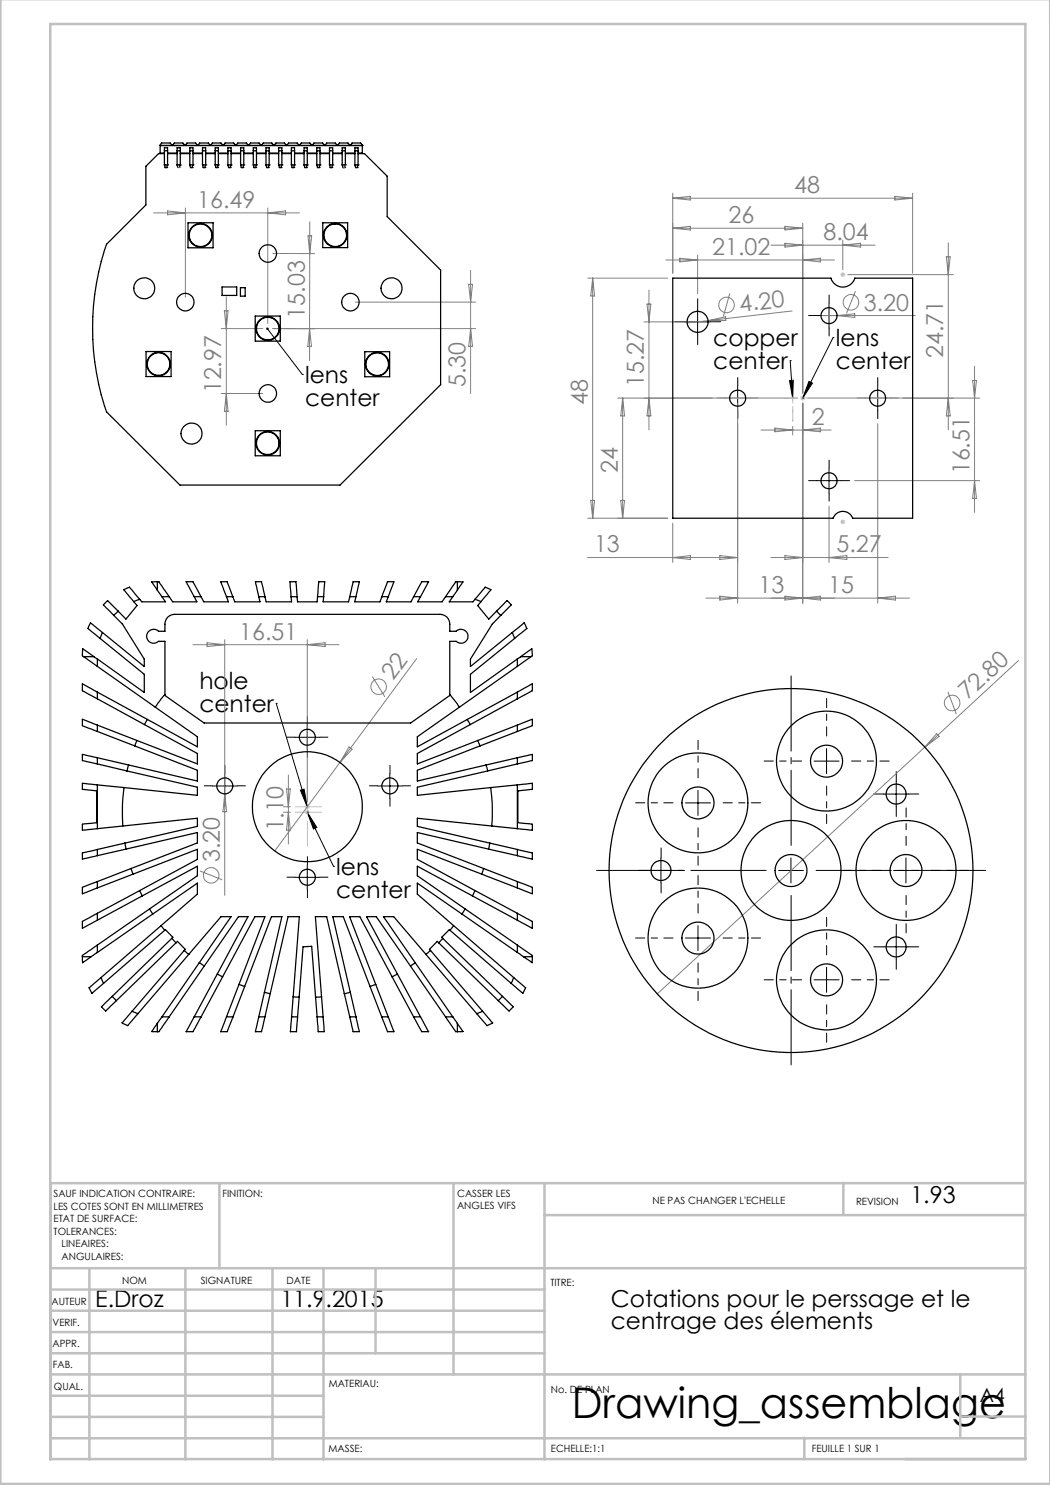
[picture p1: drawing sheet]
<svg xmlns="http://www.w3.org/2000/svg" width="210mm" height="297mm" viewBox="0 0 210 297" stroke-linecap="round" stroke-linejoin="round" font-family="sans-serif">
<g fill="none" stroke="#808080" stroke-width=".2">
<path d="M134.5 38.6v16M134.5 39.6l3.6-.3v.7zM134.5 39.6h48M179 39.3l3.5 .3-3.5 .4zM182.5 38.6v16M30.7 42.6h29.2M33.5 42.2l3.6 .4-3.6 .4zM37.1 41.6v17.8M45.3 59.4v25.7M53.6 41.6v23.1M53.6 42.6l3.5-.4v.8zM54.6 50.7h8.3"/>
<path d="M61.6 47.2h.7l-.4 3.5zM61.9 44.4v21.4M93.7 56.9h.8l-.4 3.5zM94.1 54.1v24.6M117.5 55.6h16M118.5 55.6v48M118.5 55.6l.4 3.6h-.8zM129.8 58v28M133.2 52h33.7M134.5 45.6h26M134.5 45.6l3.6-.3v.7zM136 51.6l3.5 .4-3.5 .4z"/>
<path d="M139.5 51v7.8M145.9 58.7l-1.2 4.6M154.2 49h20.8M157 45.3l3.5 .3-3.5 .4zM157 48.6l3.5 .4-3.5 .4zM160.5 44.6v34M160.5 52l3.6-.4v.8zM168.6 48v5.9M168.6 49l3.5-.4v.8zM169.6 54.9h21.1M171.1 58.2l-1.8 4.5M189.3 51.4h.7l-.3 3.5z"/>
<path d="M189.7 48.6v37.4M44.2 65.7h8.4M44.2 78.7h8.4M44.9 62.2h.7l-.3 3.5zM45.3 78.7l.3 3.6h-.7zM61.9 65.8v6.3M61.9 65.8l.4 3.5h-.7zM71.1 60.4h24M94.1 65.7l.4 3.6h-.8zM95.1 65.7h-40.6l8.4 .1M123.5 79.6h36M124.5 79.6l.4 3.6h-.8z"/>
<path d="M124.5 79.6v24M128.8 64.4h9.7M129.4 60.8h.8l-.4 3.6zM129.8 79.6l.4 3.6h-.8zM141.6 64.1l-4.2 .5M141.6 64.1l3.5-.7 .1 .7zM158.4 62.2l-16.8 1.9M164.2 63.1h18.9M167.4 63.1l3.6-.3v.7zM189.7 79.6l.3 3.6h-.7zM194.5 76.1h.8l-.4 3.5zM194.9 73.3v29.2"/>
<path d="M195.9 79.6h-34.4M147.5 80.6v40M152.2 86h14M155 85.6l3.5 .4-3.5 .4zM158.5 85.3v1.7M160.5 80.6v40M160.5 86l3.6-.4v.8zM170.9 96.1h25M175.5 84.7v35.9M194.9 96.1l.4 3.6h-.8zM117.5 111.5h30M117.5 103.6h16"/>
<path d="M118.1 100.1h.8l-.4 3.5zM124.1 100.1h.8l-.4 3.5zM134.5 104.6v7.9M134.5 111.5l3.6-.4v.8zM141.2 119.6h40.7M144 119.2l3.5 .4-3.5 .4zM144 111.1l3.5 .4-3.5 .4zM154.2 111.5h23.4M157 119.2v.8l7.1-.8v.8zM157 111.1l3.5 .4-3.5 .4zM165.8 101.2v11.3M165.8 111.5l3.6-.4v.8z"/>
<path d="M175.5 119.6l3.6-.4v.8zM38.6 128.9h29.2M41.4 128.5l3.5 .4-3.5 .4zM44.9 127.9v51.2M61.5 127.9v32.5M61.5 128.9l3.5-.4v.8zM74.5 135.3l2.5 4.1M83.3 131.7l-15.3 20.8M189.6 138.4l1.7 4.4M203.7 132.1l-72.3 66.7M44.9 158.8l.4 3.5h-.7zM57.3 157.8h.8l-.4 3.6z"/>
<path d="M57.7 155v13.8M68 152.5l-13.1 17.7M69.8 149.4l.6 .5-2.4 2.6zM187.3 146.7l.5 .6-2.8 2.1zM40 174.2l4.4 1.8M56.7 162.5h1.4M56.7 161.4h1.4M57.7 162.5l.4 3.5h-.8z"/>
<circle cx="145.3" cy="61" r="1.56"/>
<circle cx="170.2" cy="60.5" r="1.56"/>
<circle cx="75.7" cy="137.3" r="1.56"/>
<circle cx="190.4" cy="140.6" r="1.55"/>
<circle cx="42.2" cy="175.1" r="1.56"/>
</g>
<g fill="none" stroke="#000" stroke-width=".2">
<path d="M53.5 65.8l7 9.1M60.5 74.9h.1M137 64.4h5M139.5 61.9v5M145 79.6h5M147.5 77.1v5M157.9 76.1h.8l-.2 3.5zM158 72.1h.1M158 72.1l.5 7.5M161.8 76.3l.7 .3-2 3zM163.3 63.1h5M165.8 60.6v5"/>
<path d="M166.6 67.5h.1M166.6 67.5l-6.1 12.1M173 79.6h5M175.5 77.1v5M163.3 96.1h5M165.8 93.7v4.9M42.5 157.2h4.9M44.9 154.7v5M55.2 140.7h.1M55.2 140.7l6.3 20.7M59 147.5h5M60.1 158l.7-.2 .7 3.6z"/>
<path d="M61.5 145v5M75.5 157.2h5M78 154.7v5M139.6 158.1v5M162.8 152.2h5M165.3 149.7v5M176.7 158.8h5.1M179.2 156.3v5M59 175.5h5M61.5 162.5l5.2 10.8M61.5 173v4.9M61.5 162.5l1.9 3-.7 .3z"/>
<path d="M66.7 173.3h.1M129.7 174.1h5M132.2 171.6v5M137.1 160.6h5M155.7 174.1h5M158.2 171.6v5M178.7 174.1h5M181.2 171.6v5M137.1 187.6h5M139.6 185.1v5M162.8 196h5M165.3 193.5v5"/>
<path d="M176.7 189.4h5.1M179.2 186.9v5"/>
</g>
<g fill="none" stroke="#c0c0c0" stroke-width=".2">
<path d="M168.1 54.9h1M168.2 54.6l.7 .7M168.6 54.4v1M168.9 54.6l-.7 .7M160 79.6h1M160.2 79.3l.7 .7M160.5 79.1v1M160.9 79.3l-.7 .7M168.1 104.4h1M168.2 104l.7 .7M168.6 103.9v1M168.9 104l-.7 .7"/>
<path d="M59.1 161.4h5.2M59.1 162.5h5.2M61.1 161l.7 .7M61.1 162.1l.7 .7M61.5 160.9v1M61.5 162v.9M61.8 161l-.7 .7M61.8 162.1l-.7 .7"/>
</g>
<g fill="none" stroke="#000" stroke-width=".2" stroke-dasharray="30.5 1.3 1.3 1.3">
<path d="M137 64.4h-2.1M139.5 61.9v-2.1M139.5 66.9v2.1M142 64.4h2.1M145.1 79.6h-1.6M147.6 77.1v-1.6M150.1 79.6h1.6M163.3 63.1h-1.6M165.8 60.6v-1.6M165.8 65.6v1.6M168.3 63.1h1.6M173.1 79.6h-1.6"/>
<path d="M175.6 77.1v-1.6M178.1 79.6h1.6M147.6 82.1v1.6M163.3 96.1h-1.6M165.8 93.6v-1.6M165.8 98.6v1.6M168.3 96.1h1.6M175.6 82.1v1.6M42.5 157.2h-1.6M45 154.7v-1.6M45 159.7v1.6M47.5 157.2h1.6"/>
<path d="M59 147.4h-1.6M61.5 144.9v-1.6M61.5 149.9v1.6M64 147.4h1.6M75.5 157.2h-1.6M78 154.7v-1.6M78 159.7v1.6M80.5 157.2h1.6M176.8 158.8h-2M179.3 156.3v-2M181.8 158.8h2M59 175.4h-1.6"/>
<path d="M61.5 172.9v-1.6M61.5 177.9v1.6M64 175.4h1.6M129.7 174.1h-2M132.2 171.6v-2M132.2 176.6v2M134.7 174.1h2M179.3 161.3v2M176.8 189.4h-2M179.3 186.9v-2M179.3 191.9v2M181.8 189.4h2"/>
</g>
<path d="M153.2 174.1h-33.9M158.2 169.1v-33.9M158.2 179.1v33.9M163.2 174.1h33.9" fill="none" stroke="#000" stroke-width=".2" stroke-dasharray="30.5 1.3 1.3 1.3" stroke-dashoffset="15.4"/>
<g fill="none" stroke="#000" stroke-width=".2" stroke-dasharray="30.5 1.3 1.3 1.3" stroke-dashoffset="28.6">
<path d="M139.6 155.6v-7.5M160.3 152.2h-7.5M165.3 147.2v-7.5M165.3 157.2v7.5M170.3 152.2h7.5M134.6 160.6h-7.5M139.6 165.6v7.5M144.6 160.6h7.5M176.2 174.1h-7.5M181.2 169.1v-7.5M181.2 179.1v7.5M186.2 174.1h7.5"/>
<path d="M134.6 187.6h-7.5M139.6 182.6v-7.5M139.6 192.6v7.5M144.6 187.6h7.5M160.3 196h-7.5M165.3 191v-7.5M170.3 196h7.5M165.3 201v7.5"/>
</g>
<path d="M61.5 169.3v-13.9" fill="none" stroke="#c0c0c0" stroke-width=".2" stroke-dasharray="30.5 1.3 1.3 1.3" stroke-dashoffset="25.4"/>
<path d="M134.6 79.6h48" fill="none" stroke="#c0c0c0" stroke-width=".2" stroke-dasharray="30.5 1.3 1.3 1.3" stroke-dashoffset="8.4"/>
<path d="M158.6 79.6v4.6" fill="none" stroke="#c0c0c0" stroke-width=".2" stroke-dasharray="30.5 1.3 1.3 1.3" stroke-dashoffset="30.1"/>
<path d="M158.6 84.2v-8.4" fill="none" stroke="#c0c0c0" stroke-width=".2" stroke-dasharray="30.5 1.3 1.3 1.3" stroke-dashoffset="28.1"/>
<g fill="none" stroke="#c0c0c0" stroke-width=".5">
<path d="M.1 -.1v296.9h209.9v-296.9M10.1 4.8h195v287h-195zM43.9 236.6v17M90.7 236.6v38.3M108.9 236.6v55.3M168.7 236.6v6.3M205.1 236.6h-195v55.3M10.1 253.6h195M10.1 257.9h98.8M17.9 253.6v38.3M37.1 253.6v38.3M54.5 253.6v38.3"/>
<path d="M64.7 253.6v38.3M75.1 253.6v17M108.9 243h96.2M10.1 270.6h98.8M10.1 266.4h98.8M10.1 262.1h98.8M10.1 279.1h54.6M10.1 274.9h195M192.1 274.8v12.7M10.1 287.7h195M10.1 283.4h54.6M160.9 287.5v4.3"/>
<path d="M192.1 283.3h13"/>
</g>
<path d="M160.6 79.6h.1M61.5 162.4h.1" fill="none" stroke="#00f" stroke-width=".2" stroke-dasharray="30.5 1.3 1.3 1.3"/>
<path d="M161.8 76.3l.7 .3-2 3zM157.9 76.1h.8l-.2 3.5zM61.5 162.5l1.9 3-.7 .3zM60.1 158l.7-.2 .7 3.6zM53.3 65.5a.26 .26 0 0 0 0 .5 .26 .26 0 0 0 .4-.2 .26 .26 0 0 0-.3-.3l.1 .3z" fill="#000"/>
<g fill="none" stroke="#000" stroke-width=".25">
<path d="M32 29.1h.1M32 30.6h.9M32 30.7v-1.7l.3-.4h1.7l.4 .4h.2l.3-.4h1.7l.3 .4h.2l.3-.4h1.7l.3 .4h.3l.2-.4h1.8l.3 .4h.2l.3-.4h1.7l.3 .4h.2l.3-.4h1.7l.4 .4h.2l.3-.4h1.7l.3 .4h.2l.3-.4h1.7l.3 .4h.3l.2-.4h1.8l.3 .4h.2l.3-.4h1.7l.3 .4h.2l.3-.4h1.7l.4 .4h.2l.3-.4h1.7l.3 .4h.2l.3-.4h1.7l.3 .4h.3l.2-.4h1.8l.3 .4h.2l.3-.4h1.7l.3 .4h.2l.3-.4h1.7l.4 .4v1.7M32 29.1h40.5M32.9 30.2v-.6h.6v.6M32.9 33h.1M32.9 33h.6M32.9 30.2h.6M32.9 30.2v2.8M32.9 33l.1 .5M32.9 30.7h-1.2l-2.5 2.6v7.7l-7.9 7.9a51.8 51.8 0 0 0 0 33.5l14.7 14.6h32l20.1-20.1v-22.9l-10.7-10.7v-8.1l-4.5-4.5h-1.3M33 33.5h.1"/>
<path d="M33 33.5h.3M33.3 33.5h.1M33.5 33h.1M33.5 30.2v2.8M33.5 33l-.2 .5M33.5 30.6h1.9M33.5 30.7h1.9M35.4 30.2v-.6h.7v.6M35.4 33h.7M35.4 30.2h.7M35.4 30.2v2.8M35.4 33l.2 .5"/>
<path d="M35.4 33h.1M36.1 33h.1M36.1 33l-.2 .5M36.1 30.2v2.8M36.1 30.6h1.9M36.1 30.7h1.9M38 30.2v-.6h.6v.6M38 33h.1M38 33h.6M38 30.2h.6M38 33l.1 .5M38 30.2v2.8"/>
<path d="M38.1 33.5h.1M38.1 33.5h.3M38.4 33.5h.1M38.6 33h.1M38.6 33l-.2 .5M38.6 30.2v2.8M38.6 30.6h1.9M38.6 30.7h1.9M40.5 30.2v-.6h.6v.6M40.5 33h.1M40.5 33h.6M40.5 30.2h.6"/>
<path d="M40.5 33l.1 .5M40.5 30.2v2.8M40.6 33.5h.1M40.6 33.5h.4M41 33.5h.1M41.1 33h.1M41.1 30.2v2.8M41.1 33l-.1 .5M41.1 30.6h1.9M41.1 30.7h1.9M43 30.2v-.6h.7v.6M43 33h.1"/>
<path d="M43 33h.7M43 30.2h.7M43 33l.2 .5M43 30.2v2.8M43.2 33.5h.1M43.2 33.5h.3M43.5 33.5h.1M43.7 33h.1M43.7 30.2v2.8M43.7 33l-.2 .5M43.7 30.6h1.9M43.7 30.7h1.9"/>
<path d="M45.6 33h.1M45.6 30.2v-.6h.6v.6M45.6 33h.6M45.6 30.2h.6M45.6 33l.1 .5M45.6 30.2v2.8M45.7 33.5h.1M45.7 33.5h.3M46 33.5h.1M46.2 33h.1M46.2 33l-.2 .5M46.2 30.2v2.8"/>
<path d="M46.2 30.6h1.9M46.2 30.7h1.9M48.1 30.2v-.6h.7v.6M48.1 33h.1M48.1 33h.7M48.1 30.2h.7M48.1 30.2v2.8M48.1 33l.2 .5M48.3 33.5h.1M48.3 33.5h.3M48.6 33.5h.1M48.8 33h.1"/>
<path d="M48.8 33l-.2 .5M48.8 30.2v2.8M48.8 30.6h1.9M48.8 30.7h1.9M50.7 30.2v-.6h.6v.6M50.7 33h.1M50.7 33h.6M50.7 30.2h.6M50.7 30.2v2.8M50.7 33l.1 .5M50.8 33.5h.1M50.8 33.5h.3"/>
<path d="M51.1 33.5h.1M51.3 33h.1M51.3 30.2v2.8M51.3 33l-.2 .5M51.3 30.6h1.9M51.3 30.7h1.9M53.2 30.2v-.6h.6v.6M53.2 33h.1M53.2 33h.6M53.2 30.2h.6M53.2 30.2v2.8M53.2 33l.1 .5"/>
<path d="M53.3 33.5h.1M53.3 33.5h.4M53.7 33.5h.1M53.8 33h.1M53.8 30.2v2.8M53.8 33l-.1 .5M53.8 30.6h1.9M53.8 30.7h1.9M55.7 30.2v-.6h.7v.6M55.7 33h.1M55.7 33h.7M55.7 30.2h.7"/>
<path d="M55.7 33l.2 .5M55.7 30.2v2.8M55.9 33.5h.3M55.9 33.5h.1M56.2 33.5h.1M56.4 33h.1M56.4 30.2v2.8M56.4 33l-.2 .5M56.4 30.6h1.9M56.4 30.7h1.9M58.3 30.2v-.6h.6v.6M58.3 33h.1"/>
<path d="M58.3 33h.6M58.3 30.2h.6M58.3 30.2v2.8M58.3 33l.1 .5M58.4 33.5h.1M58.4 33.5h.3M58.7 33.5h.1M58.9 33h.1M58.9 30.2v2.8M58.9 33l-.2 .5M58.9 30.6h1.9M58.9 30.7h1.9"/>
<path d="M60.8 30.2v-.6h.7v.6M60.8 33h.1M60.8 33h.7M60.8 30.2h.7M60.8 30.2v2.8M60.8 33l.2 .5M61 33.5h.1M61 33.5h.3M61.3 33.5h.1M61.5 30.2v2.8M61.5 33l-.2 .5M61.5 30.6h1.9"/>
<path d="M61.5 30.7h1.9M61.5 33h.1M63.4 30.2v-.6h.6v.6M63.4 33h.1M63.4 33h.6M63.4 30.2h.6M63.4 33l.1 .5M63.4 30.2v2.8M63.5 33.5h.1M63.5 33.5h.3M63.8 33.5h.1M64 33h.1"/>
<path d="M64 30.2v2.8M64 33l-.2 .5M64 30.6h1.9M64 30.7h1.9M65.9 30.2v-.6h.6v.6M65.9 33h.6M65.9 30.2h.6M65.9 30.2v2.8M65.9 33l.1 .5M65.9 33h.1M66 33.5h.1M66 33.5h.4"/>
<path d="M66.4 33.5h.1M66.5 33h.1M66.5 30.2v2.8M66.5 33l-.1 .5M66.5 30.6h1.9M66.5 30.7h1.9M68.4 30.2v-.6h.7v.6M68.4 33h.1M68.4 30.2v2.8M68.4 33l.2 .5M68.4 33h.7M68.4 30.2h.7"/>
<path d="M68.6 33.5h.1M68.6 33.5h.3M68.9 33.5h.1M69.1 33h.1M69.1 33l-.2 .5M69.1 30.2v2.8M69.1 30.6h1.9M69.1 30.7h1.9M71 30.2v-.6h.6v.6M71 33h.1M71 33h.6M71 30.2h.6"/>
<path d="M71 33l.1 .5M71 30.2v2.8M71.1 33.5h.1M71.1 33.5h.3M71.4 33.5h.1M71.6 33h.1M71.6 33l-.2 .5M71.6 30.2v2.8M71.6 30.6h.9M72.5 29.1h.1M37.6 44.6h5v5h-5zM44.4 57.4h2.9v1.7h-2.9z"/>
<path d="M48.1 57.5h.9v1.7h-.9zM64.6 44.6h4.9v4.9h-4.9zM134.5 55.6h31.7a2.48 2.48 0 0 0 2.4 1.8 2.48 2.48 0 0 0 2.4-1.8h11.5v48h-12a2.08 2.08 0 0 0-1.9-1.3 2.08 2.08 0 0 0-2 1.3h-32.1zM29.2 70.3h5v5h-5zM51 63.2h5.1v5h-5.1zM73 70.3h4.9v5h-4.9zM51 86.1h5.1v5.1h-5.1zM27.9 119.9l-1.2 .4M27.9 119.9l-1.5-1.9a.79 .79 0 0 0-1.4-.2l-.3 .1 2 2.4M31.5 116.3v1.7M31.5 116.3a1.02 1.02 0 0 1 .8 .8l1.5 2.2M31.5 118l.9 1.3"/>
<path d="M31.5 116.3l-1.2 .1 1.2 1.6M32.4 119.3l.7 1.1h-4.7l-.5-.5M32.4 119.3h1.4M33.8 119.3l.7 1.1h4.9l-.6-1.1M38.8 119.3l-1.6-3h1.4l1.6 3M38.8 119.3h1.4M40.2 119.3l.5 1.1h5l-.4-1.1M45.3 119.3l-1.2-3h1.3l1.2 3M45.3 119.3h1.3M46.6 119.3l.4 1.1h5l-.2-1.1M51.8 119.3l-.7-3h1.2l.7 3M51.8 119.3h1.2"/>
<path d="M53 119.3l.2 1.1h5.1l-.1-1.1M58.2 119.3l-.2-3h1.2l.2 3M58.2 119.3h1.2M59.4 119.3l.1 1.1h3.9l.1-1.1M63.5 119.3l.2-3h1.2l-.2 3M63.5 119.3h1.2M64.7 119.3l-.1 1.1h5.1l.3-1.1M70 119.3l.6-3h1.3l-.7 3M70 119.3h1.2M71.2 119.3l-.3 1.1h5.1l.4-1.1M76.4 119.3l1.1-3h1.3l-1.2 3M76.4 119.3h1.2"/>
<path d="M77.6 119.3l-.3 1.1h4.9l.5-1.1M82.7 119.3l1.6-3h1.4l-1.6 3M82.7 119.3h1.4M84.1 119.3l-.6 1.1h4.9l.7-1.1M89.1 119.3h1.5M90.6 119.3l-.7 1.1h4.7l.4-.5M91.5 116.3v1.7M91.5 116.3a.94 .94 0 0 0-.9 .8l-1.5 2.2M91.5 118l-.9 1.3M91.5 116.3l1.1 .1-1.1 1.6M95 119.9l1.2 .4M95 119.9l1.5-1.9a.75 .75 0 0 1 1.3-.2l.4 .1-.1 .2-1.9 2.2"/>
<path d="M16.8 131.3h2M16.8 131.3l2.7 2M16.8 131.3l-.3-.1v-1.5l2.3 1.6M18.8 131.3l.7 .5M19.5 138.4l-3-1.6v1.3l3 1.7M19.5 133.3l20 14.1v2l-20-11M19.5 131.8v1.5M19.5 138.4v1.4M19.5 139.8l9.4 5.1M20 127.7l8.9 7.2v3.6l-9.4-6.7M20.5 126.5l-.5 1.2M20.5 126.5l-2.4-1.9-.2 .4a.71 .71 0 0 0-.2 .7 .71 .71 0 0 0 .5 .5l1.8 1.5"/>
<path d="M22.8 123.1l1.7 1.7 4.4 7v1.5l-8.4-6.8M23.6 122.2l-.8 .9M23.6 122.2l-2.1-2.1-.8 .9 2.1 2.1M26.7 120.3l.7 .8-2.2 2.7-1.6-1.6M29.8 126.2a1.39 1.39 0 0 1 1.9 .1h1.3a3.3 3.3 0 0 1 .5-2.9l.7-.4 .8-.1h53a1.93 1.93 0 0 1 2 1.9v1.5h1.2a1.4 1.4 0 0 1 2 0 1.4 1.4 0 0 1 0 1.9 1.4 1.4 0 0 1-2 .1h-1.2v10.8l-7.9 5.5h-41.3l-7.8-5.5v-10.8h-1.3a1.4 1.4 0 0 1-2-.1 1.4 1.4 0 0 1 .1-2zM33 138.9l-2 2.5M90 138.9l1.9 2.5M96.2 120.3l-.7 .8 2.3 2.7 1.5-1.6M99.3 122.2l.9 .9M99.3 122.2l2.1-2.1 .9 .9-2.1 2.1M100.2 123.1l-1.7 1.7-4.4 7v1.5l8.3-6.8M102.4 126.5l.5 1.2"/>
<path d="M102.4 126.5l2.4-1.9 .3 .4a.69 .69 0 0 1 .2 .7 .69 .69 0 0 1-.5 .5l-1.9 1.5M102.9 127.7l-8.8 7.2v3.6l9.4-6.7M103.5 138.4l3-1.6v1.3l-3 1.7M103.5 131.8v1.5M103.5 138.4v1.4M103.5 133.3l-20 14.1v2l20-11M103.5 139.8l-20 10.9v2.1l20-7.8M104.1 131.3h2.1M104.1 131.3l-.6 .5M104.1 131.3l2.3-1.6v.9a.53 .53 0 0 1-.2 .7M106.2 131.3l-2.7 2M19.5 151.5l-3-.6v1.2l3 .7"/>
<path d="M19.5 145l-3-1.1v1.2l3 1.2M19.5 157l-3-.3v1.2l2.9 .3v6.3l-2.9 .3v1.2l3-.3M19.5 145v1.3M19.5 151.5v1.3M19.5 157v8.7M19.5 146.3l7.5 2.9M19.5 145l7.9 3.1M19.5 152.8l5.9 1.4M19.5 151.5l6.2 1.5M19.5 157l5.3 .5M24.8 157.5a38.3 38.3 0 0 0-.2 7.7M25.4 154.2l14.1 3.2v1.7l-14.7-1.6"/>
<path d="M25.7 153l-.3 1.2M27 149.2l12.5 4.9v2.1l-13.8-3.2M27.4 148.1l-.4 1.1M28.9 144.9l10.6 5.8v2.1l-12.1-4.7M29.5 143.9l-.6 1M93.5 143.9l.6 1M95.6 148.1l.4 1.1M97.2 153l.3 1.2M97.5 154.2l-14 3.2v1.7l14.6-1.6M98.1 157.5a35.1 35.1 0 0 1 .3 7.7M103.5 151.5l3-.6v1.2l-3 .7M103.5 145l3-1.1v1.2l-3 1.2"/>
<path d="M103.5 157l3-.3v1.2l-2.9 .3v6.3l2.9 .3v1.2l-3-.3M103.5 145v1.3M103.5 151.5v1.3M103.5 157v8.7M103.5 146.3l-20 7.8v2.1l20-4.7M103.5 152.8l-6 1.4M103.5 157l-5.4 .5M19.5 169.9l-3 .7v1.2l3-.7M19.5 176.3l-3 1.2v1.2l3-1.1M19.5 169.9v1.2M19.5 176.3v1.3M19.5 177.6l20-7.7v2l-11.6 6.2"/>
<path d="M24.6 165.2l14.9-1.5v1.6l-20 4.6M24.6 165.2l-5.1 .5M25 168.6l.2 1.2M25.2 169.8l-5.7 1.3M25.2 169.8l14.3-3.3v2.1l-20 7.7M26.2 173.7l.4 1.1M27.9 178.1l.6 1.1M27.9 178.1l-8.4 4.6M28.5 179.2l11-6v2l-20 13.8M28.5 179.2l-9 4.8M94.5 179.2l9 4.8M94.5 179.2l-11-6v2l9.5 6.6"/>
<path d="M95 178.1l-.5 1.1M95 178.1l8.5 4.6M96.7 173.7l-.4 1.1M96.7 173.7l6.8 2.6M97.7 169.8l5.8 1.3M97.7 169.8l-14.2-3.3v2.1l13.2 5.1M98 168.6l-.3 1.2M103.5 176.3l3 1.2v1.2l-3-1.1M103.5 169.9l3 .7v1.2l-3-.7M103.5 169.9v1.2M103.5 176.3v1.3M103.5 165.7l-20-2v1.6l20 4.6"/>
<path d="M103.5 177.6l-20-7.7v2l11.5 6.2M16.5 191.3h1.7M16.5 191.3v1.2l1.7-1.2M19.5 190.5l-1.3 .8M19.5 189l-2.2 1.6a.97 .97 0 0 0-.8 .7M19.5 182.7l-3 1.6v1.4l3-1.7M19.5 190.5l20-13.9v2.2l-19.3 16.7M19.5 182.7v1.3M19.5 189v1.5M20.2 195.5l.5 1.2M20.2 195.5l-1.8 1.6a.67 .67 0 0 0-.5 .5 .67 .67 0 0 0 .3 .7l.2 .4 2.3-2M22.4 199.3l.9 .8"/>
<path d="M22.4 199.3l-2.1 2.1 .8 .8 2.2-2.1M29.9 181.8l.7 1M32.2 185.1l.7 1M32.9 186.1l-12.2 10.6M32.9 186.1l.2-.2 1.5 1.6-.2 .2M34.4 187.7l.8 .9M34.4 187.7l-12 11.6M35.2 188.6l-11.9 11.5M35.2 188.6l.3-.3 1.5 1.6-10.6 12.3M36.8 190.1l.9 .8M39.9 192.5l1 .7M39.9 192.5l-7.5 10.9"/>
<path d="M39.9 192.5l6.3-9.2h-2l-16.6 19.4M43.5 194.8l1 .6M47.8 196.9l1.1 .4M47.8 196.9l5.2-13.6h-2l-10.8 20.1M47.8 196.9l-2.5 6.5M48.9 197.3l-2.3 6.1M48.9 197.3l5.4-14h2.1l-3.5 15.2M52.9 198.5l1.1 .2M52.9 198.5l-1.1 4.9M54 198.7l-1 4.7M54 198.7l3.6-15.4h2.3l-1.3 16.1M58.6 199.4l1.2 .1"/>
<path d="M58.6 199.4l-.3 4M59.8 199.5l-.3 3.9M59.8 199.5l.8-10.1 1.7-.1 .8 10.2M63.1 199.5l.3 3.9M64.3 199.4l-1.2 .1M64.3 199.4l.3 4M68.9 198.7l1.1 4.7M68.9 198.7l-3.6-15.4h-2.2l1.2 16.1M70.1 198.5l-1.2 .2M75.1 196.9l-1.1 .4M78.4 195.4l-6.4-12.1h-2.1l7.7 20.1M78.4 195.4l4.3 8"/>
<path d="M79.5 194.8l-1.1 .6M82.1 193.2l7 10.2M82.1 193.2l-6.9-9.9h-1.9l10.8 20.1M83 192.5l-.9 .7M83 192.5l7.6 10.9M85.2 190.9l10.2 11.8M85.2 190.9l-6.5-7.6h-2l6.3 9.2M86.1 190.1l-.9 .8M86.1 190.1l10.4 12.1M87.7 188.6l12 11.5M87.7 188.6l-.2-.3-1.6 1.6 .2 .2M88.5 187.7l-.8 .9"/>
<path d="M88.5 187.7l12 11.6M90 186.1l12.2 10.6M90 186.1l-.1-.2-1.6 1.6 .2 .2M90.7 185.1l-.7 1M90.7 185.1l12 10.4M92.4 182.8l11.1 7.7M92.4 182.8l-8.9-6.2v2.2l7.2 6.3M93 181.8l-.6 1M93 181.8l10.5 7.2M100.5 199.3l-.8 .8M100.5 199.3l2.2 2.1-.9 .8-2.1-2.1M102.7 195.5l-.5 1.2"/>
<path d="M102.7 195.5l1.8 1.5a.69 .69 0 0 1 .5 .5 .69 .69 0 0 1-.2 .8l-.2 .4-2.4-2M103.5 189l2.2 1.6a.97 .97 0 0 1 .8 .7M103.5 190.5l1.2 .8M103.5 182.7l3 1.6v1.4l-3-1.7M103.5 182.7v1.3M103.5 189v1.5M104.7 191.3h1.8M104.7 191.3l1.7 1.2 .1-1.2M26.4 202.2l1.2 .5M26.4 202.2l-2 2.4 .4 .2a.71 .71 0 0 0 .8 .2 .71 .71 0 0 0 .5-.5l1.5-1.8M31.5 204.7v1.6M31.5 204.7l-1.2 1.6h1.2"/>
<path d="M32.4 203.4l-.9 1.3M32.4 203.4h1.4M33.8 203.4l-1.5 2.2a1.04 1.04 0 0 1-.8 .7M33.8 203.4l13.9-20.1h1.9l-10.8 20.1M38.8 203.4l-1.6 2.9h1.4l1.6-2.9M38.8 203.4h1.4M45.3 203.4l-1.2 2.9h1.3l1.2-2.9M45.3 203.4h1.3M51.8 203.4l-.7 2.9h1.2l.7-2.9M51.8 203.4h1.2M58.3 203.4l-.2 2.9h1.2l.2-2.9M58.3 203.4h1.2"/>
<path d="M63.4 203.4l.2 2.9h1.2l-.2-2.9M63.4 203.4h1.2M70 203.4l.6 2.9h1.3l-.7-2.9M70 203.4h1.2M71.2 203.4l-4.6-20.1h2.1l7.6 20.1M76.3 203.4l1.2 2.9h1.3l-1.2-2.9M76.3 203.4h1.3M82.7 203.4l1.6 2.9h1.4l-1.6-2.9M82.7 203.4h1.4M89.1 203.4l1.5 2.2a.95 .95 0 0 0 .9 .7M89.1 203.4h1.5M90.6 203.4l.9 1.3"/>
<path d="M91.5 204.7v1.6M91.5 204.7l1.1 1.6h-1.1M96.5 202.2l-1.1 .5M96.5 202.2l2 2.4-.4 .2a.69 .69 0 0 1-.7 .2 .69 .69 0 0 1-.5-.5l-1.5-1.8"/>
<circle cx="28.9" cy="57.7" r="2.09"/>
<circle cx="40.1" cy="47.1" r="2.36"/>
<circle cx="40.1" cy="47.1" r="2.25"/>
<circle cx="53.6" cy="50.7" r="1.75"/>
<circle cx="67" cy="47.1" r="2.25"/>
<circle cx="67" cy="47" r="2.35"/>
<circle cx="78.3" cy="57.6" r="2.1"/>
<circle cx="31.7" cy="72.8" r="2.25"/>
<circle cx="31.7" cy="72.8" r="2.35"/>
<circle cx="37.1" cy="60.4" r="1.75"/>
<circle cx="53.5" cy="65.7" r="2.36"/>
<circle cx="53.6" cy="65.7" r="2.26"/>
<circle cx="53.6" cy="78.7" r="1.75"/>
<circle cx="70.1" cy="60.4" r="1.75"/>
<circle cx="75.4" cy="72.8" r="2.36"/>
<circle cx="75.5" cy="72.8" r="2.27"/>
<circle cx="139.5" cy="64.4" r="2.1"/>
<circle cx="147.5" cy="79.6" r="1.6"/>
<circle cx="165.8" cy="63.1" r="1.6"/>
<circle cx="175.5" cy="79.6" r="1.6"/>
<circle cx="38.3" cy="86.7" r="2.11"/>
<circle cx="53.5" cy="88.7" r="2.27"/>
<circle cx="53.6" cy="88.7" r="2.36"/>
<circle cx="165.8" cy="96.1" r="1.6"/>
<circle cx="45" cy="157.2" r="1.61"/>
<circle cx="61.5" cy="147.5" r="1.61"/>
<circle cx="78" cy="157.2" r="1.61"/>
<circle cx="165.3" cy="152.2" r="3.2"/>
<circle cx="165.3" cy="152.2" r="10"/>
<circle cx="179.2" cy="158.8" r="2"/>
<circle cx="61.5" cy="175.5" r="1.61"/>
<circle cx="61.5" cy="161.3" r="11"/>
<circle cx="132.2" cy="174.1" r="2"/>
<circle cx="139.6" cy="160.6" r="10"/>
<circle cx="139.6" cy="160.6" r="3.2"/>
<circle cx="158.2" cy="174.1" r="36.4"/>
<circle cx="158.2" cy="174.1" r="3.2"/>
<circle cx="158.2" cy="174.1" r="10"/>
<circle cx="181.2" cy="174.1" r="3.2"/>
<circle cx="181.2" cy="174.1" r="10"/>
<circle cx="139.6" cy="187.6" r="10"/>
<circle cx="139.6" cy="187.6" r="3.2"/>
<circle cx="165.3" cy="196" r="3.2"/>
<circle cx="165.3" cy="196" r="10"/>
<circle cx="179.2" cy="189.4" r="2.01"/>
</g>
<path d="M35.6 33.5h.1M35.6 33.5h.3M35.9 33.5h.1M69.1 33l-.2 .5h-.3" fill="none" stroke="#0080c0" stroke-width=".2"/>
<text font-size="8.5" x="114.4" y="283.5">Drawing_assemblage</text>
<g font-size="4.7" fill="#808080">
<text x="39.4" y="41.6">16.49</text>
<text x="158.9" y="38.6">48</text>
<text x="145.7" y="44.6">26</text>
<text x="164.7" y="48">8.04</text>
<text x="142.5" y="51">21.02</text>
<text x="60.9" y="63.7" transform="rotate(-90 60.9 63.7)">15.03</text>
<text x="148.1" y="62.4" transform="rotate(-7 148.1 62.4)">4.20</text>
<text x="172.8" y="62.2">3.20</text>
<text x="188.7" y="71.6" transform="rotate(-90 188.7 71.6)">24.71</text>
<text x="93.1" y="77.4" transform="rotate(-90 93.1 77.4)">5.30</text>
<text x="128.8" y="77.4" transform="rotate(-90 128.8 77.4)">15.27</text>
<text x="44.3" y="78.7" transform="rotate(-90 44.3 78.7)">12.97</text>
<text x="117.5" y="81" transform="rotate(-90 117.5 81)">48</text>
<text x="162.4" y="85">2</text>
<text x="123.5" y="94.7" transform="rotate(-90 123.5 94.7)">24</text>
<text x="193.9" y="94.9" transform="rotate(-90 193.9 94.9)">16.51</text>
<text x="118.8" y="110.5">13</text>
<text x="167.3" y="110.5">5.27</text>
<text x="151.7" y="118.6">13</text>
<text x="165.6" y="118.6">15</text>
<text x="47.8" y="127.9">16.51</text>
<text x="78.7" y="136.3" transform="rotate(-54 78.7 136.3)">22</text>
<text x="193.5" y="140.1" transform="rotate(-43 193.5 140.1)">72.80</text>
<text x="56.7" y="166.3" transform="rotate(-90 56.7 166.3)">1.10</text>
<text x="44" y="172.5" transform="rotate(-90 44 172.5)">3.20</text>
</g>
<g font-size="4.7">
<text x="142.7" y="69.3">copper</text>
<text x="167.2" y="69.3">lens</text>
<text x="61" y="76.6">lens</text>
<text x="142.7" y="73.8">center</text>
<text x="167.2" y="73.8">center</text>
<text x="61" y="81.2">center</text>
<text x="39.9" y="137.8">hole</text>
<text x="39.9" y="142.4">center</text>
<text x="67.2" y="175">lens</text>
<text x="67.2" y="179.5">center</text>
<text x="182.1" y="240.6">1.93</text>
<text x="19" y="261.4">E.Droz</text>
<text x="56.1" y="261.4">11.9.2015</text>
<text x="122.1" y="261.4">Cotations pour le perssage et le</text>
<text x="122.1" y="265.9">centrage des élements</text>
</g>
<text font-size="3.9" x="196" y="280.4">A4</text>
<g font-size="2">
<text x="10.7" y="239.5">SAUF INDICATION CONTRAIRE:</text>
<text x="44.5" y="239.5">FINITION:</text>
<text x="91.4" y="239.4">CASSER LES</text>
<text x="10.7" y="242">LES COTES SONT EN MILLIMETRES</text>
<text x="10.7" y="244.5">ETAT DE SURFACE:</text>
<text x="91.4" y="241.9">ANGLES VIFS</text>
<text x="130.5" y="240.8">NE PAS CHANGER L'ECHELLE</text>
<text x="171.2" y="241">REVISION</text>
<text x="10.7" y="247">TOLERANCES:</text>
<text x="12.3" y="249.5">LINEAIRES:</text>
<text x="12.3" y="252">ANGULAIRES:</text>
<text x="24.4" y="256.9">NOM</text>
<text x="40.1" y="256.8">SIGNATURE</text>
<text x="57.3" y="256.8">DATE</text>
<text x="110.1" y="257.1">TITRE:</text>
<text x="10.3" y="260.9">AUTEUR</text>
<text x="10.5" y="269.3">APPR.</text>
<text x="10.5" y="265.2">VERIF.</text>
<text x="10.6" y="273.6">FAB.</text>
<text x="10.8" y="278">QUAL.</text>
<text x="65.8" y="277.4">MATERIAU:</text>
<text x="110.2" y="278.5">No. DE PLAN</text>
<text x="65.7" y="290.4">MASSE:</text>
<text x="110.2" y="290.5">ECHELLE:1:1</text>
<text x="162.4" y="290.4">FEUILLE 1 SUR 1</text>
</g>
</svg>
